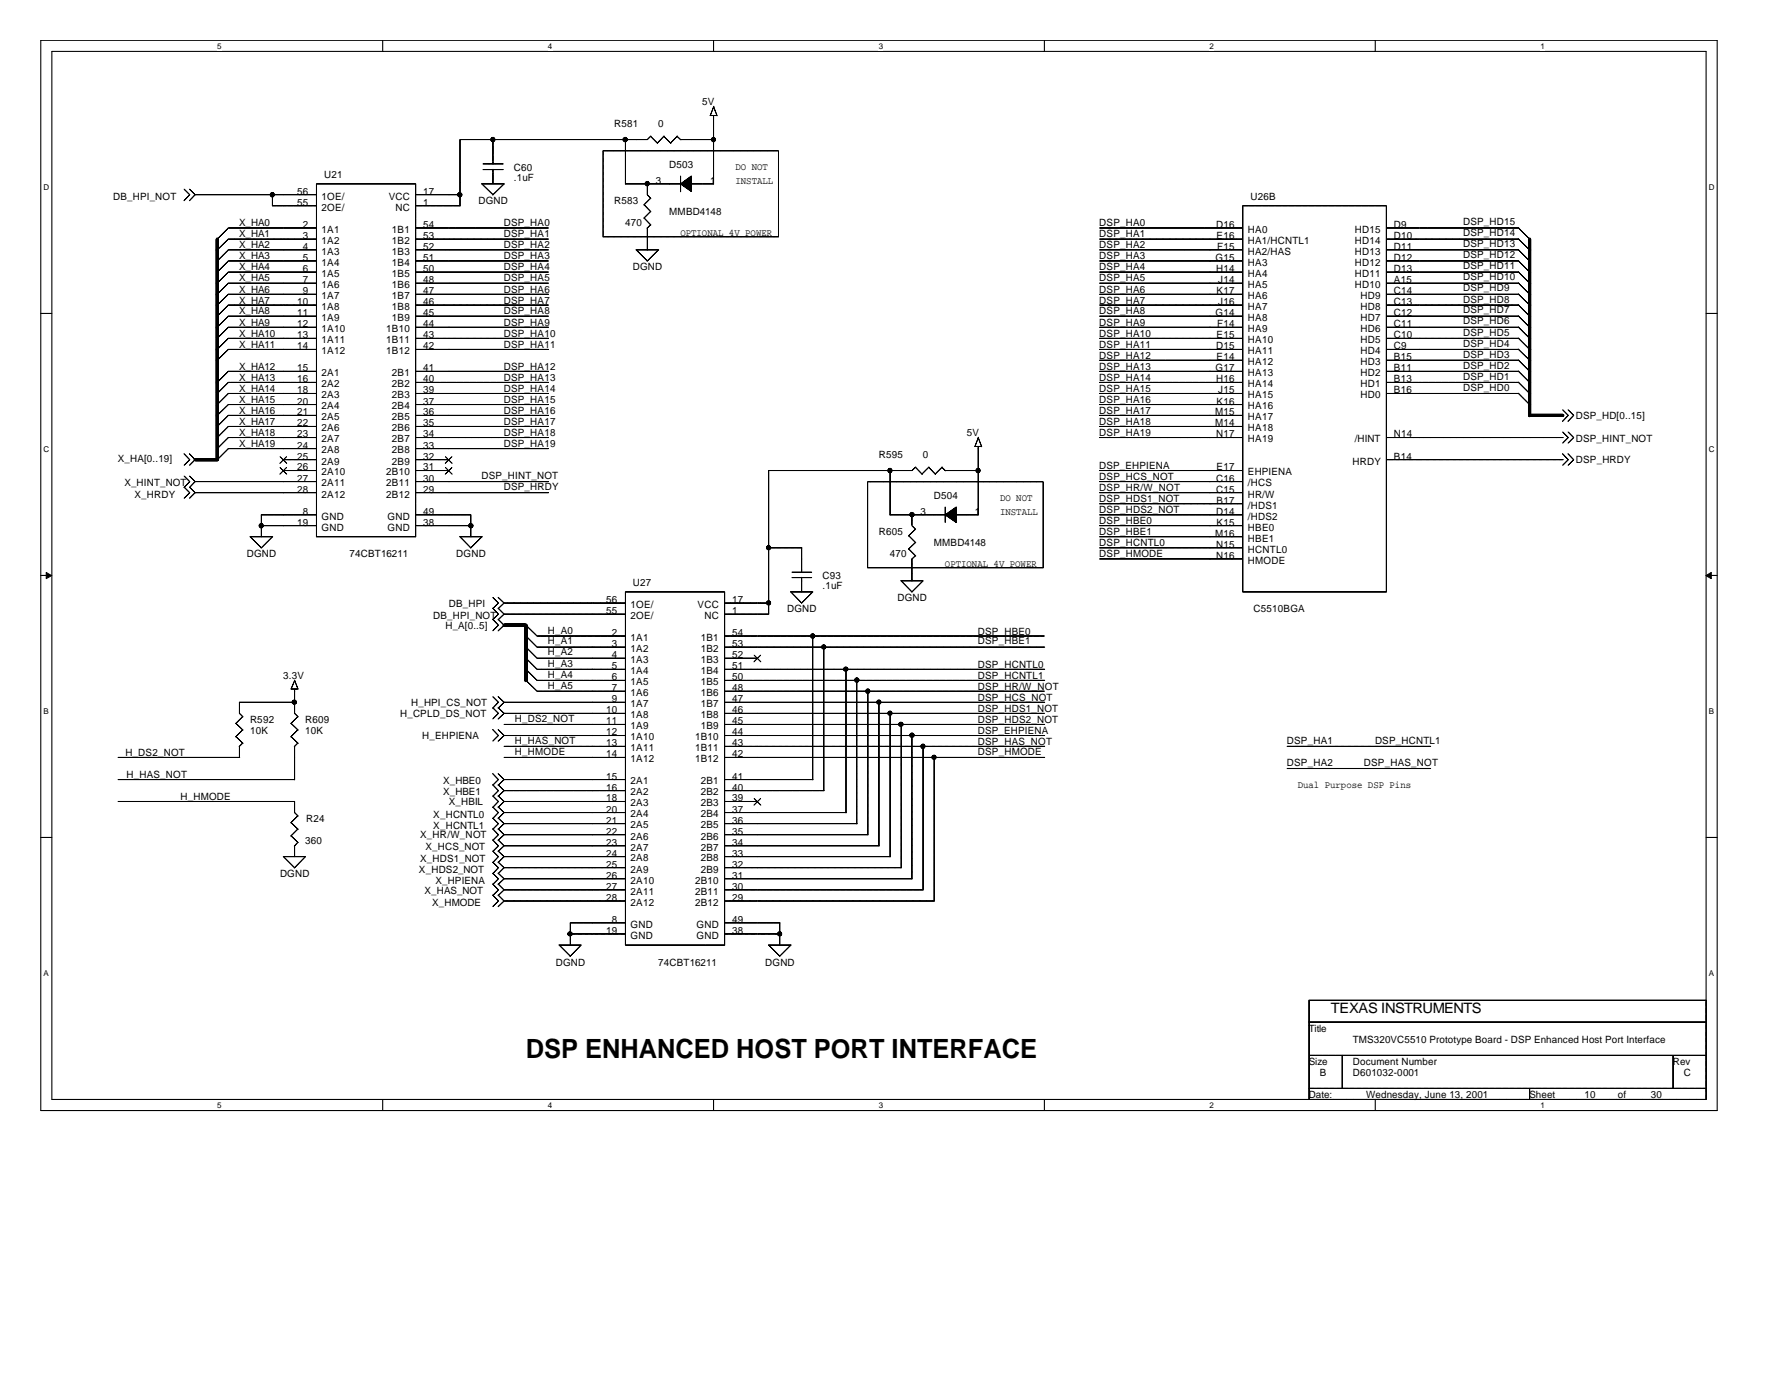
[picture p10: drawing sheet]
<svg xmlns="http://www.w3.org/2000/svg" width="279mm" height="216mm" viewBox="0 0 279 216" stroke-linecap="round" stroke-linejoin="round" font-family="sans-serif">
<path d="M6.4 6.3h262.5v167.6h-262.5zM8.1 8.1h259.1v164h-259.1z" fill="none" stroke="#000" stroke-width=".17"/>
<g fill="#fff">
<path d="M34 6.6h.7v1.4h-.7z"/>
<path d="M34 172.4h.7v1.4h-.7z"/>
</g>
<path d="M59.9 6.3v1.8M59.9 172.1v1.8" fill="none" stroke="#000" stroke-width=".17"/>
<g fill="#fff">
<path d="M85.8 6.6h.7v1.4h-.7z"/>
<path d="M85.8 172.4h.7v1.4h-.7z"/>
</g>
<path d="M111.8 6.3v1.8M111.8 172.1v1.8" fill="none" stroke="#000" stroke-width=".17"/>
<g fill="#fff">
<path d="M137.6 6.6h.7v1.4h-.7z"/>
<path d="M137.6 172.4h.7v1.4h-.7z"/>
</g>
<path d="M163.6 6.3v1.8M163.6 172.1v1.8" fill="none" stroke="#000" stroke-width=".17"/>
<g fill="#fff">
<path d="M189.4 6.6h.7v1.4h-.7z"/>
<path d="M189.4 172.4h.7v1.4h-.7z"/>
</g>
<path d="M215.4 6.3v1.8M215.4 172.1v1.8" fill="none" stroke="#000" stroke-width=".17"/>
<g fill="#fff">
<path d="M241.3 6.6h.6v1.4h-.6z"/>
<path d="M241.3 172.4h.6v1.4h-.6z"/>
<path d="M6.8 28.6h.9v1.4h-.9z"/>
<path d="M267.6 28.6h.9v1.4h-.9z"/>
<path d="M6.8 69.6h.9v1.4h-.9z"/>
<path d="M267.6 69.6h.9v1.4h-.9z"/>
</g>
<path d="M6.4 49.1h1.7M267.2 49.1h1.7" fill="none" stroke="#000" stroke-width=".17"/>
<g fill="#fff">
<path d="M6.8 110.6h.8v1.4h-.8z"/>
<path d="M267.6 110.6h.8v1.4h-.8z"/>
</g>
<path d="M6.4 90.1h1.7M267.2 90.1h1.7" fill="none" stroke="#000" stroke-width=".17"/>
<g fill="#000" stroke="#000" stroke-width=".16">
<path d="M7.2 89.6l.9 .5-.9 .5z" fill-rule="evenodd"/>
<path d="M267.2 90.1l.8-.5v1z" fill-rule="evenodd"/>
</g>
<g fill="#fff">
<path d="M6.8 151.6h.8v1.4h-.8z"/>
<path d="M267.6 151.6h.8v1.4h-.8z"/>
</g>
<g fill="none" stroke="#000" stroke-width=".17">
<path d="M111.2 18.1h1.1M111.8 18.1v10.7M111.8 16.7l.5 1.4M111.8 16.6l-.6 1.5M28.8 29.6l.9 .9-.9 .9M29.7 29.6l.9 .9M30.6 30.5l-.9 .9M30.6 30.5h19M42.7 32.2h6.9M42.7 30.5v1.8M49.6 28.8h15.5v55.2h-15.5zM49.6 39.1h-13.8l-1.8 1.8"/>
<path d="M49.6 35.7h-13.8l-1.8 1.8M49.6 37.4h-13.8l-1.8 1.8M65.1 39.1h20.8M65.1 35.7h20.8M65.1 37.4h20.8M65.1 30.5h7M65.1 32.2h7M75.4 28.8l1.8 1.7M75.5 28.8h3.5M75.6 26.6h3.2M75.6 25.7h3.2M77.2 21.9v3.8"/>
<path d="M77.2 26.5v2.3M78.9 28.8l-1.7 1.7M98 28.8h8.6M98 21.9v6.9M99.6 39.1l1.8 1.8M99.6 39.1h3.6M100.9 32.1l1 1.1M100.9 34.1l1 1.1M101.4 28.8v1.7l.5 .6M101.4 35.7v3.5M101.9 31l-1.1 1.1M101.9 33.1l-1.1 1.1"/>
<path d="M101.9 35.2l-.6 .5M101.9 21.3l1.1 1.1M101.9 21.3l-.5 .6h-29.4v10.4M103.1 39.1l-1.8 1.8M104 21.3l1.1 1.1M104 21.3l-1.1 1.1M106 21.3l.6 .6M106.1 21.3l-1.1 1.1M106.6 21.9h5.2M106.6 27.6v2.4M108.2 28.8h3.6M172.2 39.1h22.4"/>
<path d="M172.2 35.7h22.4M172.2 37.4h22.4M194.6 32.2h22.5v60.5h-22.5zM217.1 39.1h20.8M217.1 35.7h20.8M217.1 37.4h20.8M237.8 37.4l1.8 1.7M237.8 39.1l1.8 1.8M237.8 35.7l1.8 1.7M49.6 40.9h-13.8l-1.8 1.7M49.6 42.6h-13.8l-1.8 1.8M49.6 44.3h-13.8l-1.8 1.8"/>
<path d="M49.6 46.1h-13.8l-1.8 1.7M49.6 47.8h-13.8l-1.8 1.7M49.6 49.5h-13.8l-1.8 1.8M49.6 51.2h-13.8l-1.8 1.8M49.6 53h-13.8l-1.8 1.7M49.6 54.7h-13.8l-1.8 1.7M49.6 58.1h-13.8l-1.8 1.8M49.6 59.9h-13.8l-1.8 1.7M65.1 40.9h20.8M65.1 42.6h20.8M65.1 44.3h20.8M65.1 46.1h20.8"/>
<path d="M65.1 47.8h20.8M65.1 49.5h20.8M65.1 51.2h20.8M65.1 53h20.8M65.1 54.7h20.8M65.1 58.1h20.8M65.1 59.9h20.8M172.2 40.9h22.4M172.2 42.6h22.4M172.2 44.3h22.4M172.2 46.1h22.4M172.2 47.8h22.4"/>
<path d="M172.2 49.5h22.4M172.2 51.2h22.4M172.2 53h22.4M172.2 54.7h22.4M172.2 58.1h22.4M172.2 59.9h22.4M172.2 56.4h22.4M217.1 40.9h20.8M217.1 42.6h20.8M217.1 44.3h20.8M217.1 46.1h20.8M217.1 47.8h20.8"/>
<path d="M217.1 49.5h20.8M217.1 51.2h20.8M217.1 53h20.8M217.1 54.7h20.8M217.1 58.1h20.8M217.1 59.9h20.8M217.1 56.4h20.8M237.8 59.8l1.8 1.8M237.8 56.4l1.8 1.7M237.8 52.9l1.8 1.8M237.8 46l1.8 1.8M237.8 54.7l1.8 1.7"/>
<path d="M237.8 51.2l1.8 1.8M237.8 47.7l1.8 1.8M237.8 42.6l1.8 1.7M237.8 49.5l1.8 1.7M237.8 40.8l1.8 1.8M237.8 44.3l1.8 1.8M237.8 58.1l1.8 1.8M28.8 74.5l.9 .9-.9 .9M28.8 76.2l.9 .9-.9 .9M28.8 71l.9 1-.9 .9M29.7 74.5l.9 .9M29.7 76.2l.9 .9"/>
<path d="M29.7 71l.9 1-.9 .9M30.6 75.4l-.9 .9M30.6 77.1l-.9 .9M30.6 75.4h19M30.6 77.1h19M44.4 72h5.2M44.4 73.7h5.2M49.6 66.8h-13.8l-1.8 1.7M49.6 61.6h-13.8l-1.8 1.8M49.6 63.3h-13.8l-1.8 1.8M49.6 65h-13.8l-1.8 1.8M49.6 68.5h-13.8l-1.8 1.8"/>
<path d="M49.6 70.2h-13.8l-1.8 1.8M65.1 61.6h20.8M65.1 63.3h20.8M65.1 65h20.8M65.1 66.8h20.8M65.1 68.5h20.8M65.1 70.2h20.8M65.1 72h5.2M65.1 73.7h5.2M65.1 75.4h20.8M65.1 77.1h20.8M139.4 73.7v7"/>
<path d="M143.4 73.2l1 1.1M143.4 73.1l-.6 .6h-22.4v22.5M145.4 73.2l1.1 1.1M145.5 73.1l-1.1 1.1M147.5 73.2l.6 .5M147.6 73.1l-1.1 1.1M148 73.7h5.2M148 79.4v2.4M152.6 69.9h1.1M153.2 69.9v10.8M153.2 68.5l.5 1.4M153.2 68.5l-.5 1.4"/>
<path d="M172.2 61.6h22.4M172.2 63.3h22.4M172.2 65h22.4M172.2 66.8h22.4M172.2 68.5h22.4M172.2 73.7h22.4M172.2 75.4h22.4M172.2 77.1h22.4M172.2 78.9h22.4M217.1 61.6h20.8M217.1 68.5h27.7M217.1 72h27.7"/>
<path d="M237.8 61.6l1.8 1.7M244.7 67.6l.9 .9-.9 .9M244.7 71l.9 1-.9 .9M244.7 64.1l.9 .9-.9 1M245.6 67.6l.9 .9-.9 .9M245.6 71l.9 1-.9 .9M245.6 64.1l.9 .9-.9 1M39.2 84l1.7 1.8M39.2 84h3.5M40.9 82.3h8.7M42.7 84l-1.8 1.8M49.6 80.6h-8.7v3.5"/>
<path d="M65.1 80.6h8.7M65.1 82.3h8.7M72 84l1.7 1.8M72 84h3.5M73.7 80.6v3.5M75.5 84l-1.8 1.8M77.2 93.5l.9 .9-.9 .9M77.2 95.2l.9 .9-.9 .9M77.2 97l.9 .9-.9 .9M78 93.5l.9 .9M78 95.2l.9 .9M78 97l.9 .9-.9 .9"/>
<path d="M78.9 94.4l-.9 .9M78.9 96.1l-.9 .9M78.9 94.4h19.1M78.9 96.1h19.1M82.3 99.5l1.8 1.8h13.9M82.3 97.8l1.8 1.8h13.9M98 92.7h15.5v55.3h-15.5zM113.5 99.6h50.1M113.5 94.4h6.9M113.5 96.1h6.9M120.4 85.8h5.2M123.8 92.6l1.8 1.8"/>
<path d="M123.9 92.7h3.4M124 90.4h3.2M124 89.6h3.2M125.6 85.8v3.8M125.6 90.4v2.3M127.3 92.7l-1.8 1.8M127.3 99.6v22.5M139.4 80.6h8.6M141.1 90.9l1.7 1.8M141.1 90.9h3.5M142.3 83.9l1.1 1.1M142.3 85.9l1.1 1.1"/>
<path d="M142.8 80.6v1.7l.6 .6M142.8 87.5v3.5M143.4 82.9l-1.1 1M143.4 84.9l-1.1 1.1M143.4 87l-.6 .6M144.6 90.9l-1.8 1.8M149.7 80.6h3.5M172.2 84h22.4M172.2 80.6h22.4M172.2 82.3h22.4M172.2 85.8h22.4M172.2 87.5h22.4"/>
<path d="M18.5 118.6h19M36.9 113.2l1.2 1.1M36.9 115.3l1.2 1.1M37.5 116.8v1.8M38 112.2l-1.1 1.1M38 114.3l-1.1 1.1M38 116.3l-.5 .6M45.5 107.9h1.1M45.6 113.2l1.1 1.1M45.6 115.3l1.1 1.1M46.1 107.9v3.8l.6 .5M46.1 116.8v5.3"/>
<path d="M46.1 106.5l.6 1.4M46.2 106.5l-.6 1.4M46.2 109.9h-8.7v1.8l.6 .5M46.6 112.2l-1.1 1.1M46.6 114.3l-1.1 1.1M46.6 116.3l-.5 .6M77.2 114.2l.9 1-.9 .8M77.2 110.8l.9 .9-.9 .9M77.2 109.1l.9 .8-.9 1M78 114.2l.9 1M78 110.8l.9 .9M78 109.1l.9 .8"/>
<path d="M78.9 115.2l-.9 .8M78.9 111.7l-.9 .9M78.9 109.9l-.9 1M78.9 109.9h19.1M78.9 111.7h19.1M78.9 113.4h19.1M78.9 115.2h19.1M78.9 116.8h19.1M78.9 118.6h19.1M82.3 101.3l1.8 1.7h13.9M82.3 103l1.8 1.8h13.9M82.3 104.7l1.8 1.8h13.9"/>
<path d="M82.3 106.5l1.8 1.7h13.9M113.5 101.3h50.1M113.5 103h5.2M113.5 104.8h50.1M113.5 106.5h50.1M113.5 108.2h50.1M113.5 109.9h50.1M113.5 111.7h50.1M113.5 113.4h50.1M113.5 115.2h50.1M113.5 116.8h50.1M113.5 118.6h50.1"/>
<path d="M129 101.3v22.5M132.5 104.8v22.5M134.2 106.5v22.5M135.9 108.2v22.5M137.7 109.9v22.6M139.4 111.7v22.5M141.1 113.4v22.5M142.8 115.2v22.4M144.6 116.8v22.6M146.3 118.6v22.5M201.6 116.8h22.5M6.4 131.1h1.7"/>
<path d="M18.5 122.1h27.7M18.5 125.5h27.7M44.4 134.1l1.7 1.8M44.4 134.1h3.5M45.6 128.8l1.1 1M45.6 130.9l1.1 1M46.1 125.5v1.7l.6 .6M46.1 132.4v1.7M46.6 127.7l-1.1 1.1M46.6 129.8l-1.1 1.1M46.6 131.9l-.5 .6M47.8 134.1l-1.7 1.8"/>
<path d="M77.2 126.3l.9 .9-.9 1M77.2 124.6l.9 .9-.9 .9M77.2 128.1l.9 .9-.9 .8M77.2 129.8l.9 .9-.9 .9M77.2 122.9l.9 .9-.9 .9M77.2 131.5l.9 .9-.9 .9M77.2 121.1l.9 1-.9 .8M77.2 135l.9 .9-.9 .9M77.2 133.2l.9 .9-.9 1M77.2 136.7l.9 .9-.9 .9M77.2 138.4l.9 .9-.9 .9M78 126.3l.9 .9"/>
<path d="M78 124.6l.9 .9M78 128.1l.9 .9M78 129.8l.9 .9M78 122.9l.9 .9M78 131.5l.9 .9M78 121.1l.9 1M78 135l.9 .9M78 133.2l.9 .9M78 136.7l.9 .9M78 138.4l.9 .9M78.9 127.2l-.9 1M78.9 125.5l-.9 .9"/>
<path d="M78.9 129l-.9 .8M78.9 130.7l-.9 .9M78.9 123.8l-.9 .9M78.9 132.4l-.9 .9M78.9 122.1l-.9 .8M78.9 135.9l-.9 .9M78.9 134.1l-.9 1M78.9 137.6l-.9 .9M78.9 139.3l-.9 .9M78.9 134.1h19.1M78.9 122.1h19.1M78.9 123.8h19.1"/>
<path d="M78.9 125.5h19.1M78.9 127.2h19.1M78.9 129h19.1M78.9 130.7h19.1M78.9 132.4h19.1M78.9 135.9h19.1M78.9 137.6h19.1M78.9 139.3h19.1M113.5 134.1h25.9M113.5 122.1h13.8M113.5 123.8h15.6M113.5 125.5h5.2"/>
<path d="M113.5 127.2h19M113.5 129h20.7M113.5 130.7h22.5M113.5 132.4h24.2M113.5 135.9h27.7M113.5 137.6h29.4M113.5 139.3h31.1M201.6 120.3h22.5M267.2 131.1h1.7M77.2 140.1l.9 1-.9 .9M78 140.1l.9 1M78.9 141.1l-.9 .9"/>
<path d="M78.9 141.1h19.1M87.5 147.9l1.8 1.8M87.6 148h3.5M89.3 146.2h8.7M91 148l-1.7 1.7M98 144.5h-8.7v3.5M113.5 141.1h32.8M113.5 144.5h8.7M113.5 146.2h8.7M120.3 147.9l1.8 1.8M120.4 148h3.5M122.1 144.5v3.5"/>
<path d="M123.9 148l-1.8 1.7M205 156.6h62.2v15.5h-62.2zM205 160h62.2M205 165.2h62.2M205 170.4h62.2M210.2 165.2v5.2M239.6 170.4v1.7M262 165.2v5.2"/>
</g>
<g fill="none" stroke="#000" stroke-width=".16">
<path d="M94.4 23.6h27.5v13.5h-27.5zM43.9 71.5l1 1.1M43.9 73.2l1 1.1M44.9 71.5l-1.1 1.1M44.9 73.2l-1.1 1.1M69.8 73.2l1 1.1M69.8 71.5l1 1.1M70.8 73.2l-1.1 1.1M70.8 71.5l-1.1 1.1M135.9 75.4h27.5v13.5h-27.5zM118.1 102.6l1.1 1M119.1 102.6l-1 1"/>
<path d="M118.1 125l1.1 1.1M119.1 125l-1 1.1"/>
</g>
<g fill="#000" stroke="#000" stroke-width=".17">
<path d="M106.6 28.8l1.7-1.2v2.4z" fill-rule="evenodd"/>
<path d="M148 80.6l1.8-1.2v2.4z" fill-rule="evenodd"/>
<circle cx="42.6" cy="30.5" r=".33"/>
<circle cx="72" cy="30.5" r=".33"/>
<circle cx="77.2" cy="21.9" r=".33"/>
<circle cx="97.9" cy="21.9" r=".33"/>
<circle cx="101.4" cy="28.8" r=".33"/>
<circle cx="111.7" cy="21.9" r=".33"/>
<circle cx="139.4" cy="73.7" r=".33"/>
<circle cx="153.2" cy="73.7" r=".33"/>
<circle cx="40.9" cy="82.3" r=".33"/>
<circle cx="73.7" cy="82.3" r=".33"/>
<circle cx="120.4" cy="94.4" r=".32"/>
<circle cx="120.4" cy="85.8" r=".32"/>
<circle cx="127.3" cy="99.6" r=".33"/>
<circle cx="142.8" cy="80.6" r=".33"/>
<circle cx="46.1" cy="109.9" r=".33"/>
<circle cx="129" cy="101.3" r=".32"/>
<circle cx="132.5" cy="104.8" r=".33"/>
<circle cx="134.2" cy="106.5" r=".33"/>
<circle cx="135.9" cy="108.2" r=".33"/>
<circle cx="137.6" cy="109.9" r=".32"/>
<circle cx="139.4" cy="111.7" r=".32"/>
<circle cx="141.1" cy="113.4" r=".33"/>
<circle cx="142.8" cy="115.1" r=".33"/>
<circle cx="144.5" cy="116.8" r=".33"/>
<circle cx="146.3" cy="118.6" r=".32"/>
<circle cx="89.3" cy="146.2" r=".33"/>
<circle cx="122.1" cy="146.2" r=".32"/>
</g>
<path d="M34 37.4v34.6M239.6 37.4v27.7M30.6 72h3.5M239.6 65h5.2M78.9 97.9h3.5M82.4 97.9v8.7" fill="none" stroke="#000" stroke-width=".51"/>
<text font-size="4.1" x="82.3" y="165.7">DSP ENHANCED HOST PORT INTERFACE</text>
<text font-size="2.2" x="208.4" y="158.7">TEXAS INSTRUMENTS</text>
<g font-size="1.6">
<text x="110" y="16.4">5V</text>
<text x="96.2" y="19.9">R581</text>
<text x="103.1" y="19.9">0</text>
<text x="50.8" y="27.8">U21</text>
<text x="80.5" y="26.8">C60</text>
<text x="80.5" y="28.4">.1uF</text>
<text x="102.7" y="28.8">3</text>
<text x="104.8" y="26.3">D503</text>
<text x="111.2" y="28.8">1</text>
<text x="115.2" y="26.6">DO NOT</text>
<text x="115.2" y="28.7">INSTALL</text>
<text x="17.7" y="31.3">DB_HPI_NOT</text>
<text x="37.5" y="35.4">X_HA0</text>
<text x="46.5" y="30.5">56</text>
<text x="46.5" y="32.2">55</text>
<text x="47.4" y="35.7">2</text>
<text x="50.4" y="31.2">1OE/</text>
<text x="50.4" y="33">2OE/</text>
<text x="60.9" y="31.2">VCC</text>
<text x="61.9" y="33">NC</text>
<text x="66.3" y="30.5">17</text>
<text x="66.3" y="32.2">1</text>
<text x="66.3" y="35.7">54</text>
<text x="74.9" y="32">DGND</text>
<text x="78.9" y="35.4">DSP_HA0</text>
<text x="96.2" y="32">R583</text>
<text x="97.9" y="35.4">470</text>
<text x="104.8" y="33.7">MMBD4148</text>
<text x="172.2" y="35.4">DSP_HA0</text>
<text x="190.5" y="35.7">D16</text>
<text x="195.8" y="31.3">U26B</text>
<text x="218.3" y="35.7">D9</text>
<text x="229.1" y="35.3">DSP_HD15</text>
<text x="37.5" y="37.2">X_HA1</text>
<text x="37.5" y="40.6">X_HA3</text>
<text x="37.5" y="38.9">X_HA2</text>
<text x="47.4" y="37.4">3</text>
<text x="47.4" y="39.1">4</text>
<text x="47.4" y="40.9">5</text>
<text x="50.4" y="36.4">1A1</text>
<text x="50.4" y="38.2">1A2</text>
<text x="50.4" y="39.9">1A3</text>
<text x="50.4" y="41.6">1A4</text>
<text x="61.4" y="41.6">1B4</text>
<text x="61.4" y="39.9">1B3</text>
<text x="61.4" y="38.2">1B2</text>
<text x="61.4" y="36.4">1B1</text>
<text x="66.3" y="40.9">51</text>
<text x="66.3" y="39.1">52</text>
<text x="66.3" y="37.4">53</text>
<text x="78.9" y="37.2">DSP_HA1</text>
<text x="78.9" y="38.9">DSP_HA2</text>
<text x="78.9" y="40.6">DSP_HA3</text>
<text x="106.6" y="37">OPTIONAL 4V POWER</text>
<text x="172.2" y="40.6">DSP_HA3</text>
<text x="172.2" y="37.2">DSP_HA1</text>
<text x="172.2" y="38.9">DSP_HA2</text>
<text x="190.4" y="40.9">G15</text>
<text x="190.5" y="37.4">E16</text>
<text x="190.6" y="39.1">F15</text>
<text x="195.5" y="36.4">HA0</text>
<text x="195.5" y="38.2">HA1/HCNTL1</text>
<text x="195.5" y="39.9">HA2/HAS</text>
<text x="195.5" y="41.6">HA3</text>
<text x="212.2" y="41.6">HD12</text>
<text x="212.2" y="39.9">HD13</text>
<text x="212.2" y="38.2">HD14</text>
<text x="212.2" y="36.4">HD15</text>
<text x="218.3" y="40.9">D12</text>
<text x="218.3" y="39.1">D11</text>
<text x="218.3" y="37.4">D10</text>
<text x="229.1" y="38.7">DSP_HD13</text>
<text x="229.1" y="37">DSP_HD14</text>
<text x="229.1" y="40.4">DSP_HD12</text>
<text x="37.5" y="45.8">X_HA6</text>
<text x="37.5" y="47.5">X_HA7</text>
<text x="37.5" y="44.1">X_HA5</text>
<text x="37.5" y="42.3">X_HA4</text>
<text x="46.5" y="47.8">10</text>
<text x="47.4" y="42.6">6</text>
<text x="47.4" y="44.3">7</text>
<text x="47.4" y="46.1">9</text>
<text x="50.4" y="43.3">1A5</text>
<text x="50.4" y="45.1">1A6</text>
<text x="50.4" y="46.8">1A7</text>
<text x="61.4" y="46.8">1B7</text>
<text x="61.4" y="45.1">1B6</text>
<text x="61.4" y="43.3">1B5</text>
<text x="66.3" y="47.8">46</text>
<text x="66.3" y="46.1">47</text>
<text x="66.3" y="44.3">48</text>
<text x="66.3" y="42.6">50</text>
<text x="78.9" y="44.1">DSP_HA5</text>
<text x="78.9" y="42.3">DSP_HA4</text>
<text x="78.9" y="47.5">DSP_HA7</text>
<text x="78.9" y="45.8">DSP_HA6</text>
<text x="99.1" y="42.3">DGND</text>
<text x="172.2" y="45.8">DSP_HA6</text>
<text x="172.2" y="42.3">DSP_HA4</text>
<text x="172.2" y="44.1">DSP_HA5</text>
<text x="172.2" y="47.5">DSP_HA7</text>
<text x="190.5" y="42.6">H14</text>
<text x="190.5" y="46.1">K17</text>
<text x="190.8" y="44.3">J14</text>
<text x="190.8" y="47.8">J16</text>
<text x="195.5" y="43.3">HA4</text>
<text x="195.5" y="45.1">HA5</text>
<text x="195.5" y="46.8">HA6</text>
<text x="212.2" y="45.1">HD10</text>
<text x="212.2" y="43.3">HD11</text>
<text x="213.1" y="46.8">HD9</text>
<text x="218.3" y="47.8">C13</text>
<text x="218.3" y="46.1">C14</text>
<text x="218.3" y="44.3">A15</text>
<text x="218.3" y="42.6">D13</text>
<text x="229.1" y="42.2">DSP_HD11</text>
<text x="229.1" y="47.4">DSP_HD8</text>
<text x="229.1" y="43.9">DSP_HD10</text>
<text x="229.1" y="45.6">DSP_HD9</text>
<text x="37.5" y="49.2">X_HA8</text>
<text x="37.5" y="51">X_HA9</text>
<text x="37.5" y="52.7">X_HA10</text>
<text x="46.5" y="49.5">11</text>
<text x="46.5" y="51.2">12</text>
<text x="46.5" y="53">13</text>
<text x="50.4" y="48.5">1A8</text>
<text x="50.4" y="50.2">1A9</text>
<text x="50.4" y="52">1A10</text>
<text x="50.4" y="53.7">1A11</text>
<text x="60.5" y="53.7">1B11</text>
<text x="60.5" y="52">1B10</text>
<text x="61.4" y="50.2">1B9</text>
<text x="61.4" y="48.5">1B8</text>
<text x="66.3" y="53">43</text>
<text x="66.3" y="51.2">44</text>
<text x="66.3" y="49.5">45</text>
<text x="78.9" y="52.7">DSP_HA10</text>
<text x="78.9" y="51">DSP_HA9</text>
<text x="78.9" y="49.2">DSP_HA8</text>
<text x="172.2" y="49.2">DSP_HA8</text>
<text x="172.2" y="52.7">DSP_HA10</text>
<text x="172.2" y="51">DSP_HA9</text>
<text x="190.4" y="49.5">G14</text>
<text x="190.5" y="53">E15</text>
<text x="190.6" y="51.2">F14</text>
<text x="195.5" y="48.5">HA7</text>
<text x="195.5" y="50.2">HA8</text>
<text x="195.5" y="52">HA9</text>
<text x="195.5" y="53.7">HA10</text>
<text x="213.1" y="53.7">HD5</text>
<text x="213.1" y="52">HD6</text>
<text x="213.1" y="50.2">HD7</text>
<text x="213.1" y="48.5">HD8</text>
<text x="218.3" y="53">C10</text>
<text x="218.3" y="51.2">C11</text>
<text x="218.3" y="49.5">C12</text>
<text x="229.1" y="49.1">DSP_HD7</text>
<text x="229.1" y="52.5">DSP_HD5</text>
<text x="229.1" y="50.8">DSP_HD6</text>
<text x="37.5" y="54.4">X_HA11</text>
<text x="37.5" y="59.6">X_HA13</text>
<text x="37.5" y="57.9">X_HA12</text>
<text x="46.5" y="54.7">14</text>
<text x="46.5" y="58.1">15</text>
<text x="46.5" y="59.9">16</text>
<text x="50.4" y="55.5">1A12</text>
<text x="50.4" y="58.9">2A1</text>
<text x="60.5" y="55.5">1B12</text>
<text x="61.4" y="58.9">2B1</text>
<text x="66.3" y="59.9">40</text>
<text x="66.3" y="58.1">41</text>
<text x="66.3" y="54.7">42</text>
<text x="78.9" y="54.4">DSP_HA11</text>
<text x="78.9" y="57.9">DSP_HA12</text>
<text x="78.9" y="59.6">DSP_HA13</text>
<text x="172.2" y="54.4">DSP_HA11</text>
<text x="172.2" y="56.2">DSP_HA12</text>
<text x="172.2" y="57.9">DSP_HA13</text>
<text x="172.2" y="59.6">DSP_HA14</text>
<text x="190.4" y="58.1">G17</text>
<text x="190.5" y="54.7">D15</text>
<text x="190.5" y="59.9">H16</text>
<text x="190.5" y="56.4">E14</text>
<text x="195.5" y="55.5">HA11</text>
<text x="195.5" y="57.2">HA12</text>
<text x="195.5" y="58.9">HA13</text>
<text x="213.1" y="58.9">HD2</text>
<text x="213.1" y="57.2">HD3</text>
<text x="213.1" y="55.5">HD4</text>
<text x="218.3" y="59.9">B13</text>
<text x="218.3" y="58.1">B11</text>
<text x="218.3" y="56.4">B15</text>
<text x="218.3" y="54.7">C9</text>
<text x="229.1" y="57.7">DSP_HD2</text>
<text x="229.1" y="56">DSP_HD3</text>
<text x="229.1" y="59.4">DSP_HD1</text>
<text x="229.1" y="54.3">DSP_HD4</text>
<text x="37.5" y="64.8">X_HA16</text>
<text x="37.5" y="63.1">X_HA15</text>
<text x="37.5" y="61.3">X_HA14</text>
<text x="46.5" y="61.6">18</text>
<text x="46.5" y="63.3">20</text>
<text x="46.5" y="65">21</text>
<text x="50.4" y="60.6">2A2</text>
<text x="50.4" y="62.4">2A3</text>
<text x="50.4" y="64.1">2A4</text>
<text x="50.4" y="65.8">2A5</text>
<text x="61.4" y="65.8">2B5</text>
<text x="61.4" y="64.1">2B4</text>
<text x="61.4" y="62.4">2B3</text>
<text x="61.4" y="60.6">2B2</text>
<text x="66.3" y="65">36</text>
<text x="66.3" y="63.3">37</text>
<text x="66.3" y="61.6">39</text>
<text x="78.9" y="63.1">DSP_HA15</text>
<text x="78.9" y="64.8">DSP_HA16</text>
<text x="78.9" y="61.3">DSP_HA14</text>
<text x="172.2" y="63.1">DSP_HA16</text>
<text x="172.2" y="64.8">DSP_HA17</text>
<text x="172.2" y="61.3">DSP_HA15</text>
<text x="190.3" y="65">M15</text>
<text x="190.5" y="63.3">K16</text>
<text x="190.8" y="61.6">J15</text>
<text x="195.5" y="60.6">HA14</text>
<text x="195.5" y="62.4">HA15</text>
<text x="195.5" y="64.1">HA16</text>
<text x="195.5" y="65.8">HA17</text>
<text x="213.1" y="62.4">HD0</text>
<text x="213.1" y="60.6">HD1</text>
<text x="218.3" y="61.6">B16</text>
<text x="229.1" y="61.2">DSP_HD0</text>
<text x="246.8" y="65.7">DSP_HD[0..15]</text>
<text x="37.5" y="66.5">X_HA17</text>
<text x="37.5" y="68.2">X_HA18</text>
<text x="37.5" y="70">X_HA19</text>
<text x="46.5" y="66.8">22</text>
<text x="46.5" y="68.5">23</text>
<text x="46.5" y="70.2">24</text>
<text x="46.5" y="72">25</text>
<text x="50.4" y="67.5">2A6</text>
<text x="50.4" y="69.3">2A7</text>
<text x="50.4" y="71">2A8</text>
<text x="61.4" y="71">2B8</text>
<text x="61.4" y="69.3">2B7</text>
<text x="61.4" y="67.5">2B6</text>
<text x="66.3" y="72">32</text>
<text x="66.3" y="70.2">33</text>
<text x="66.3" y="68.5">34</text>
<text x="66.3" y="66.8">35</text>
<text x="78.9" y="68.2">DSP_HA18</text>
<text x="78.9" y="70">DSP_HA19</text>
<text x="78.9" y="66.5">DSP_HA17</text>
<text x="137.6" y="71.7">R595</text>
<text x="144.5" y="71.7">0</text>
<text x="151.4" y="68.2">5V</text>
<text x="172.2" y="66.5">DSP_HA18</text>
<text x="172.2" y="68.2">DSP_HA19</text>
<text x="190.3" y="66.8">M14</text>
<text x="190.5" y="68.5">N17</text>
<text x="195.5" y="67.5">HA18</text>
<text x="195.5" y="69.3">HA19</text>
<text x="212.2" y="69.3">/HINT</text>
<text x="218.3" y="68.5">N14</text>
<text x="218.3" y="72">B14</text>
<text x="246.8" y="69.1">DSP_HINT_NOT</text>
<text x="18.5" y="72.4">X_HA[0..19]</text>
<text x="19.5" y="76">X_HINT_NOT</text>
<text x="21" y="77.9">X_HRDY</text>
<text x="46.5" y="73.7">26</text>
<text x="46.5" y="75.4">27</text>
<text x="46.5" y="77.1">28</text>
<text x="50.4" y="72.7">2A9</text>
<text x="50.4" y="74.4">2A10</text>
<text x="50.4" y="76.2">2A11</text>
<text x="50.4" y="77.9">2A12</text>
<text x="60.5" y="77.9">2B12</text>
<text x="60.5" y="76.2">2B11</text>
<text x="60.5" y="74.4">2B10</text>
<text x="61.4" y="72.7">2B9</text>
<text x="66.3" y="77.1">29</text>
<text x="66.3" y="75.4">30</text>
<text x="66.3" y="73.7">31</text>
<text x="75.4" y="75">DSP_HINT_NOT</text>
<text x="78.9" y="76.7">DSP_HRDY</text>
<text x="172.2" y="75.1">DSP_HCS_NOT</text>
<text x="172.2" y="76.9">DSP_HR/W_NOT</text>
<text x="172.2" y="73.4">DSP_EHPIENA</text>
<text x="190.5" y="75.4">C16</text>
<text x="190.5" y="77.1">C15</text>
<text x="190.5" y="73.7">E17</text>
<text x="195.5" y="76.2">/HCS</text>
<text x="195.5" y="77.9">HR/W</text>
<text x="195.5" y="74.4">EHPIENA</text>
<text x="211.8" y="72.7">HRDY</text>
<text x="246.8" y="72.6">DSP_HRDY</text>
<text x="46.5" y="82.3">19</text>
<text x="47.4" y="80.6">8</text>
<text x="50.4" y="81.4">GND</text>
<text x="50.4" y="83.1">GND</text>
<text x="60.7" y="81.4">GND</text>
<text x="60.7" y="83.1">GND</text>
<text x="66.3" y="80.6">49</text>
<text x="66.3" y="82.3">38</text>
<text x="137.6" y="83.8">R605</text>
<text x="144.1" y="80.6">3</text>
<text x="146.3" y="78.1">D504</text>
<text x="152.7" y="80.6">1</text>
<text x="156.6" y="78.4">DO NOT</text>
<text x="156.6" y="80.6">INSTALL</text>
<text x="172.2" y="83.8">DSP_HBE1</text>
<text x="172.2" y="78.6">DSP_HDS1_NOT</text>
<text x="172.2" y="80.3">DSP_HDS2_NOT</text>
<text x="172.2" y="82.1">DSP_HBE0</text>
<text x="190.5" y="80.6">D14</text>
<text x="190.5" y="78.9">B17</text>
<text x="190.5" y="82.3">K15</text>
<text x="195.5" y="79.6">/HDS1</text>
<text x="195.5" y="81.4">/HDS2</text>
<text x="195.5" y="83.1">HBE0</text>
<text x="38.7" y="87.2">DGND</text>
<text x="54.7" y="87.2">74CBT16211</text>
<text x="71.5" y="87.2">DGND</text>
<text x="139.4" y="87.2">470</text>
<text x="146.3" y="85.5">MMBD4148</text>
<text x="148" y="88.8">OPTIONAL 4V POWER</text>
<text x="172.2" y="87.2">DSP_HMODE</text>
<text x="172.2" y="85.5">DSP_HCNTL0</text>
<text x="190.3" y="84">M16</text>
<text x="190.5" y="85.8">N15</text>
<text x="190.5" y="87.5">N16</text>
<text x="195.5" y="84.8">HBE1</text>
<text x="195.5" y="86.5">HCNTL0</text>
<text x="195.5" y="88.3">HMODE</text>
<text x="70.3" y="95">DB_HPI</text>
<text x="94.9" y="94.4">56</text>
<text x="98.8" y="95.2">1OE/</text>
<text x="99.1" y="91.7">U27</text>
<text x="109.3" y="95.2">VCC</text>
<text x="114.7" y="94.4">17</text>
<text x="123.3" y="95.9">DGND</text>
<text x="128.8" y="90.7">C93</text>
<text x="128.8" y="92.2">.1uF</text>
<text x="140.5" y="94.1">DGND</text>
<text x="196.3" y="95.9">C5510BGA</text>
<text x="67.9" y="96.9">DB_HPI_NOT</text>
<text x="69.8" y="98.5">H_A[0..5]</text>
<text x="85.8" y="99.2">H_A0</text>
<text x="85.8" y="100.9">H_A1</text>
<text x="94.9" y="96.1">55</text>
<text x="95.8" y="99.6">2</text>
<text x="95.8" y="101.3">3</text>
<text x="98.8" y="100.3">1A1</text>
<text x="98.8" y="96.9">2OE/</text>
<text x="109.8" y="100.3">1B1</text>
<text x="110.3" y="96.9">NC</text>
<text x="114.7" y="96.1">1</text>
<text x="114.7" y="101.3">53</text>
<text x="114.7" y="99.6">54</text>
<text x="153.2" y="99.4">DSP_HBE0</text>
<text x="153.2" y="100.9">DSP_HBE1</text>
<text x="44.4" y="106.3">3.3V</text>
<text x="85.8" y="107.8">H_A5</text>
<text x="85.8" y="106.1">H_A4</text>
<text x="85.8" y="104.4">H_A3</text>
<text x="85.8" y="102.6">H_A2</text>
<text x="95.8" y="103">4</text>
<text x="95.8" y="104.8">5</text>
<text x="95.8" y="106.5">6</text>
<text x="98.8" y="102.1">1A2</text>
<text x="98.8" y="103.8">1A3</text>
<text x="98.8" y="105.5">1A4</text>
<text x="98.8" y="107.3">1A5</text>
<text x="109.8" y="107.3">1B5</text>
<text x="109.8" y="105.5">1B4</text>
<text x="109.8" y="103.8">1B3</text>
<text x="109.8" y="102.1">1B2</text>
<text x="114.7" y="106.5">50</text>
<text x="114.7" y="104.8">51</text>
<text x="114.7" y="103">52</text>
<text x="153.2" y="106.3">DSP_HCNTL1</text>
<text x="153.2" y="104.5">DSP_HCNTL0</text>
<text x="153.2" y="108">DSP_HR/W_NOT</text>
<text x="39.2" y="113.2">R592</text>
<text x="47.8" y="113.2">R609</text>
<text x="62.7" y="112.3">H_CPLD_DS_NOT</text>
<text x="64.4" y="110.6">H_HPI_CS_NOT</text>
<text x="80.6" y="113">H_DS2_NOT</text>
<text x="94.9" y="111.7">10</text>
<text x="94.9" y="113.4">11</text>
<text x="95.8" y="108.2">7</text>
<text x="95.8" y="109.9">9</text>
<text x="98.8" y="109">1A6</text>
<text x="98.8" y="110.7">1A7</text>
<text x="98.8" y="112.4">1A8</text>
<text x="109.8" y="112.4">1B8</text>
<text x="109.8" y="110.7">1B7</text>
<text x="109.8" y="109">1B6</text>
<text x="114.7" y="113.4">45</text>
<text x="114.7" y="111.7">46</text>
<text x="114.7" y="109.9">47</text>
<text x="114.7" y="108.2">48</text>
<text x="153.2" y="109.7">DSP_HCS_NOT</text>
<text x="153.2" y="113.2">DSP_HDS2_NOT</text>
<text x="153.2" y="111.4">DSP_HDS1_NOT</text>
<text x="19.6" y="118.3">H_DS2_NOT</text>
<text x="39.2" y="114.9">10K</text>
<text x="47.8" y="114.9">10K</text>
<text x="66.1" y="115.7">H_EHPIENA</text>
<text x="80.6" y="116.5">H_HAS_NOT</text>
<text x="80.6" y="118.2">H_HMODE</text>
<text x="94.9" y="115.1">12</text>
<text x="94.9" y="116.8">13</text>
<text x="94.9" y="118.6">14</text>
<text x="98.8" y="114.2">1A9</text>
<text x="98.8" y="115.9">1A10</text>
<text x="98.8" y="117.6">1A11</text>
<text x="98.8" y="119.3">1A12</text>
<text x="108.9" y="119.3">1B12</text>
<text x="108.9" y="117.6">1B11</text>
<text x="108.9" y="115.9">1B10</text>
<text x="109.8" y="114.2">1B9</text>
<text x="114.7" y="118.6">42</text>
<text x="114.7" y="116.8">43</text>
<text x="114.7" y="115.1">44</text>
<text x="153.2" y="116.6">DSP_HAS_NOT</text>
<text x="153.2" y="114.9">DSP_EHPIENA</text>
<text x="153.2" y="118.2">DSP_HMODE</text>
<text x="201.5" y="116.5">DSP_HA1</text>
<text x="201.5" y="119.9">DSP_HA2</text>
<text x="213.6" y="119.9">DSP_HAS_NOT</text>
<text x="215.3" y="116.5">DSP_HCNTL1</text>
<text x="19.8" y="121.8">H_HAS_NOT</text>
<text x="28.3" y="125.3">H_HMODE</text>
<text x="69.4" y="124.5">X_HBE1</text>
<text x="69.4" y="122.8">X_HBE0</text>
<text x="94.9" y="122">15</text>
<text x="94.9" y="123.8">16</text>
<text x="94.9" y="125.5">18</text>
<text x="98.8" y="122.8">2A1</text>
<text x="98.8" y="124.5">2A2</text>
<text x="109.8" y="124.5">2B2</text>
<text x="109.8" y="122.8">2B1</text>
<text x="114.7" y="125.5">39</text>
<text x="114.7" y="123.8">40</text>
<text x="114.7" y="122">41</text>
<text x="203.2" y="123.3">Dual Purpose DSP Pins</text>
<text x="48" y="128.7">R24</text>
<text x="65.8" y="131.3">X_HR/W_NOT</text>
<text x="67.9" y="128">X_HCNTL0</text>
<text x="67.9" y="129.8">X_HCNTL1</text>
<text x="70.3" y="126.1">X_HBIL</text>
<text x="94.9" y="127.2">20</text>
<text x="94.9" y="128.9">21</text>
<text x="94.9" y="130.7">22</text>
<text x="98.8" y="126.2">2A3</text>
<text x="98.8" y="128">2A4</text>
<text x="98.8" y="129.7">2A5</text>
<text x="98.8" y="131.4">2A6</text>
<text x="109.8" y="131.4">2B6</text>
<text x="109.8" y="129.7">2B5</text>
<text x="109.8" y="128">2B4</text>
<text x="109.8" y="126.2">2B3</text>
<text x="114.7" y="130.7">35</text>
<text x="114.7" y="128.9">36</text>
<text x="114.7" y="127.2">37</text>
<text x="43.9" y="137.3">DGND</text>
<text x="47.8" y="132.2">360</text>
<text x="65.6" y="136.7">X_HDS2_NOT</text>
<text x="65.8" y="134.9">X_HDS1_NOT</text>
<text x="66.6" y="133">X_HCS_NOT</text>
<text x="94.9" y="132.4">23</text>
<text x="94.9" y="134.1">24</text>
<text x="94.9" y="135.8">25</text>
<text x="94.9" y="137.6">26</text>
<text x="98.8" y="133.2">2A7</text>
<text x="98.8" y="134.9">2A8</text>
<text x="98.8" y="136.6">2A9</text>
<text x="109.8" y="136.6">2B9</text>
<text x="109.8" y="134.9">2B8</text>
<text x="109.8" y="133.2">2B7</text>
<text x="114.7" y="137.6">31</text>
<text x="114.7" y="135.8">32</text>
<text x="114.7" y="134.1">33</text>
<text x="114.7" y="132.4">34</text>
<text x="66.5" y="139.9">X_HAS_NOT</text>
<text x="67.7" y="141.8">X_HMODE</text>
<text x="68.2" y="138.4">X_HPIENA</text>
<text x="94.9" y="139.3">27</text>
<text x="94.9" y="141.1">28</text>
<text x="98.8" y="138.3">2A10</text>
<text x="98.8" y="140.1">2A11</text>
<text x="98.8" y="141.8">2A12</text>
<text x="108.9" y="141.8">2B12</text>
<text x="108.9" y="140.1">2B11</text>
<text x="108.9" y="138.3">2B10</text>
<text x="114.7" y="141.1">29</text>
<text x="114.7" y="139.3">30</text>
<text x="94.9" y="146.2">19</text>
<text x="95.8" y="144.5">8</text>
<text x="98.8" y="145.2">GND</text>
<text x="98.8" y="147">GND</text>
<text x="109.1" y="145.2">GND</text>
<text x="109.1" y="147">GND</text>
<text x="114.7" y="144.5">49</text>
<text x="114.7" y="146.2">38</text>
<text x="87" y="151.2">DGND</text>
<text x="103.1" y="151.2">74CBT16211</text>
<text x="119.8" y="151.2">DGND</text>
<text x="205" y="161.5">Title</text>
<text x="205" y="166.7">Size</text>
<text x="211.9" y="163.2">TMS320VC5510 Prototype Board - DSP Enhanced Host Port Interface</text>
<text x="211.9" y="166.7">Document Number</text>
<text x="262" y="166.7">Rev</text>
<text x="205" y="171.9">Date:</text>
<text x="206.7" y="168.4">B</text>
<text x="211.9" y="168.4">D601032-0001</text>
<text x="214" y="171.9">Wednesday, June 13, 2001</text>
<text x="239.5" y="171.9">Sheet</text>
<text x="248.2" y="171.9">10</text>
<text x="253.4" y="171.9">of</text>
<text x="258.5" y="171.9">30</text>
<text x="263.7" y="168.4">C</text>
</g>
<g font-size="1.3">
<text x="34" y="7.7">5</text>
<text x="85.8" y="7.7">4</text>
<text x="137.6" y="7.7">3</text>
<text x="189.4" y="7.7">2</text>
<text x="241.3" y="7.7">1</text>
<text x="6.8" y="29.7">D</text>
<text x="267.6" y="29.7">D</text>
<text x="6.8" y="70.7">C</text>
<text x="267.6" y="70.7">C</text>
<text x="6.8" y="111.8">B</text>
<text x="267.6" y="111.8">B</text>
<text x="6.8" y="152.8">A</text>
<text x="267.6" y="152.8">A</text>
<text x="34" y="173.5">5</text>
<text x="85.8" y="173.5">4</text>
<text x="137.6" y="173.5">3</text>
<text x="189.4" y="173.5">2</text>
<text x="241.3" y="173.5">1</text>
</g>
</svg>
